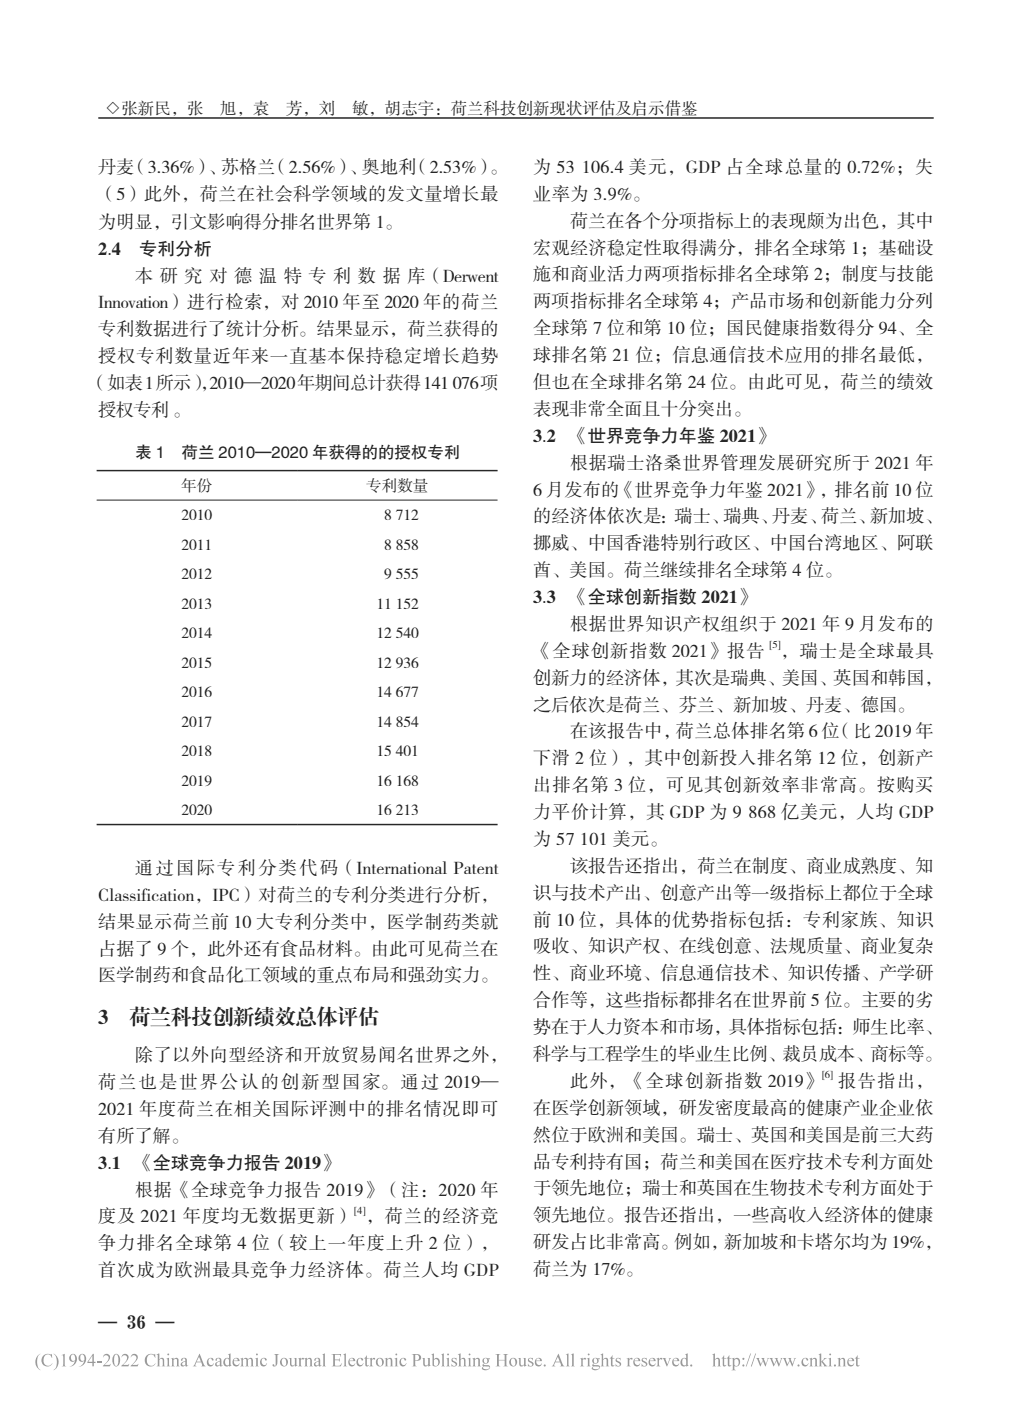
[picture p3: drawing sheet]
<svg xmlns="http://www.w3.org/2000/svg" width="210mm" height="285mm" viewBox="0 0 210 285" stroke-linecap="round" stroke-linejoin="round" font-family="sans-serif">
<path d="M20 24h170M19.7 95.7h81.6M19.7 167.7h81.6" fill="none" stroke="#231f20" stroke-width=".3"/>
<path d="M19.7 101.7h81.6" fill="none" stroke="#231f20" stroke-width=".2"/>
<g fill="#999">
<path d="M31.8 275.5l.6-.2v1.2a.54 .54 0 0 1 .7-.3 .54 .54 0 0 1 .3 .8v.8l.3 .1h-.9l.3-.2v-1a.35 .35 0 0 0-.3-.3 .35 .35 0 0 0-.4 .3v1.1l.3 .1h-.8l.2-.2v-2z" fill-rule="evenodd"/>
<path d="M55.7 275.4h1.1l-.4 .3v1.4a.58 .58 0 0 1-.2 .7 .58 .58 0 0 1-.7-.1l.1-.2 .4 .4 .1-.2v-2z" fill-rule="evenodd"/>
<path d="M10.9 275.4a1.91 1.91 0 0 1 0 3.4 2.47 2.47 0 0 0 0-3.4z" fill-rule="evenodd"/>
<path d="M12.5 275.7l.7-.3v2.3l.3 .2h-.9l.2-.1 .1-1.7-.1-.4z" fill-rule="evenodd"/>
<path d="M14.4 275.5a.93 .93 0 0 1 1.2 .3 .93 .93 0 0 1 0 1.2 1.34 1.34 0 0 1-1.5 .9 1.26 1.26 0 0 0 1.1-1 .77 .77 0 0 1-1.1-.3 .77 .77 0 0 1 .3-1.1zM14.7 275.6a.64 .64 0 0 0-.3 .8 .64 .64 0 0 0 .9 .3 .99 .99 0 0 0-.4-1.2z" fill-rule="evenodd"/>
<path d="M16.3 275.5a.86 .86 0 0 1 1.1 .2 .86 .86 0 0 1 .1 1 1.38 1.38 0 0 1-1.5 1.2 1.21 1.21 0 0 0 1.1-1 .78 .78 0 0 1-1.1-.2 .78 .78 0 0 1 .3-1.2zM16.4 275.7a.64 .64 0 0 0-.1 .8 .64 .64 0 0 0 .8 .3 .74 .74 0 0 0-.5-1.2z" fill-rule="evenodd"/>
<path d="M18.9 275.4h.2v1.6h.3v.3h-.3v.6h-.3v-.6h-1v-.2zM18.8 275.8l-.8 1.2h.8z" fill-rule="evenodd"/>
<path d="M148.3 275.7l.1 .6h.4v.1h-.4v1.2l.2 .2 .2-.1a.38 .38 0 0 1-.4 .3 .38 .38 0 0 1-.3-.5v-1.1l-.3-.1z" fill-rule="evenodd"/>
<path d="M23.2 275.6a.69 .69 0 0 1 .7-.1 .69 .69 0 0 1 .5 .6 1.37 1.37 0 0 1-.8 1.9 1.54 1.54 0 0 1-.4-2.4zM23.5 275.5a2.28 2.28 0 0 0 0 2.3l.1 .1a1.76 1.76 0 0 0 .3-2.2z" fill-rule="evenodd"/>
<path d="M25 275.6a.73 .73 0 0 1 1 0 .73 .73 0 0 1 0 1l-1 1.1h1l.3-.2-.2 .4h-1.4a2.65 2.65 0 0 0 1.1-1.9 .6 .6 0 0 0-.6-.3 .6 .6 0 0 0-.5 .4z" fill-rule="evenodd"/>
<path d="M26.8 275.6a.77 .77 0 0 1 1.2 .2 .77 .77 0 0 1-.3 1.1l-.8 .8h1l.3-.2-.2 .4h-1.4a3.1 3.1 0 0 0 1.1-1.8 .6 .6 0 0 0-.5-.4 .6 .6 0 0 0-.6 .4z" fill-rule="evenodd"/>
<path d="M21.2 275.6a.77 .77 0 0 1 1.1 .2 .77 .77 0 0 1-.2 1.1l-.8 .8h.9l.3-.2-.1 .4h-1.5a3.1 3.1 0 0 0 1.2-1.8 .6 .6 0 0 0-.6-.4 .6 .6 0 0 0-.5 .4z" fill-rule="evenodd"/>
<path d="M29.9 275.7a1.76 1.76 0 0 1 1.5-.2l.2-.1v.9a.9 .9 0 0 0-1.1-.7 .9 .9 0 0 0-.6 1.1 .96 .96 0 0 0 .6 1.1 .96 .96 0 0 0 1.2-.5 1.24 1.24 0 0 1-1.9 .3 1.24 1.24 0 0 1 .1-1.9z" fill-rule="evenodd"/>
<path d="M34.1 275.5a.18 .18 0 0 1 .3 0 .18 .18 0 0 1-.3 0zM33.8 276.4l.6-.2v1.5l.3 .2h-.9l.3-.1v-.2v-1.1z" fill-rule="evenodd"/>
<path d="M34.7 276.4l.6-.2v.3a.54 .54 0 0 1 .7-.3 .54 .54 0 0 1 .3 .7v.8l.3 .2h-.8l.2-.2v-1l-.2-.3-.5 .3v1l.3 .2h-.9l.3-.1v-.2v-1.1z" fill-rule="evenodd"/>
<path d="M36.9 276.5a.62 .62 0 0 1 .7-.3 .62 .62 0 0 1 .4 .6v.9h.3l-.4 .3-.2-.3a.51 .51 0 0 1-.9 .1 .51 .51 0 0 1 .4-.8l.5-.1v-.3a.32 .32 0 0 0-.4-.2 .32 .32 0 0 0-.2 .4h-.2zM37.1 277.3a.34 .34 0 0 0 .1 .5 .34 .34 0 0 0 .5-.2v-.6z" fill-rule="evenodd"/>
<path d="M40.6 275.4l.9 2.1 .4 .4h-1l.2-.1-.1-.7h-1l-.3 .6 .3 .2h-.8l.3-.2zM40.5 276l-.5 1h.9z" fill-rule="evenodd"/>
<path d="M42.3 276.5a.59 .59 0 0 1 .7-.3 .59 .59 0 0 1 .4 .5 .29 .29 0 0 1-.3 0 .29 .29 0 0 1-.1-.3 .6 .6 0 0 0-.6 .3 .6 .6 0 0 0 .1 .8 .55 .55 0 0 0 .6 .2 .55 .55 0 0 0 .4-.4 .76 .76 0 0 1-.9 .7 .76 .76 0 0 1-.5-1.1z" fill-rule="evenodd"/>
<path d="M44 276.4a.62 .62 0 0 1 .7-.2 .62 .62 0 0 1 .3 .6l.1 .9h.2l-.4 .3-.2-.3a.48 .48 0 0 1-.7 .3 .48 .48 0 0 1-.1-.8l.8-.3v-.3a.36 .36 0 0 0-.4-.2 .36 .36 0 0 0-.3 .4l-.1-.1zM44.1 277.3l.1 .4h.3l.2-.1v-.6z" fill-rule="evenodd"/>
<path d="M46.4 275.5l.5-.2v2.4l.3 .1-.6 .2v-.3a.74 .74 0 0 1-1 0 .74 .74 0 0 1-.1-1l.5-.5 .6 .2v-.7zM46 276.5a.75 .75 0 0 0-.2 .7 .75 .75 0 0 0 .6 .5l.2-.1v-.8a.38 .38 0 0 0-.2-.4 .38 .38 0 0 0-.4 .1z" fill-rule="evenodd"/>
<path d="M47.6 276.5a.67 .67 0 0 1 .7-.3 .67 .67 0 0 1 .5 .7h-1.2a.6 .6 0 0 0 .4 .8 .6 .6 0 0 0 .7-.4 .74 .74 0 0 1-.9 .7 .74 .74 0 0 1-.5-1.1zM47.7 276.4l-.1 .4h.8a.39 .39 0 0 0-.2-.4 .39 .39 0 0 0-.5 0z" fill-rule="evenodd"/>
<path d="M48.9 276.4l.5-.2v.4a.55 .55 0 0 1 .5-.4 .55 .55 0 0 1 .5 .4 .53 .53 0 0 1 .7-.4 .53 .53 0 0 1 .4 .7v.9l.2 .1h-.8l.3-.1v-1a.35 .35 0 0 0-.4-.4 .35 .35 0 0 0-.4 .3v1.1l.3 .1h-.8l.2-.1v-1a.37 .37 0 0 0-.2-.4 .37 .37 0 0 0-.5 .2l.1 1.2 .2 .1h-.8l.2-.1v-.2v-1.1z" fill-rule="evenodd"/>
<path d="M52.1 275.5a.2 .2 0 0 1 .4 0 .2 .2 0 0 1-.4 0zM51.9 276.4l.6-.2v1.6l.2 .1h-.8l.2-.2v-1.2z" fill-rule="evenodd"/>
<path d="M53.2 276.5a.56 .56 0 0 1 .6-.3 .56 .56 0 0 1 .4 .5 .27 .27 0 0 1-.3 0 .27 .27 0 0 1-.1-.3 .6 .6 0 0 0-.6 .3 .6 .6 0 0 0 .2 .8 .55 .55 0 0 0 .5 .2 .55 .55 0 0 0 .5-.4 .76 .76 0 0 1-1 .6 .76 .76 0 0 1-.5-1z" fill-rule="evenodd"/>
<path d="M174.4 275.7l.1 .6h.4v.1h-.4v1.2l.2 .2 .2-.1a.38 .38 0 0 1-.4 .3 .38 .38 0 0 1-.3-.5v-1.1l-.3-.1z" fill-rule="evenodd"/>
<path d="M153.8 276.3h.8l-.2 .2 .4 1 .4-.8-.3-.4h.7l-.2 .2 .5 1 .3-1.1-.2-.1h.5l-.2 .2-.5 1.5-.5-1.1-.6 1.1-.6-1.5z" fill-rule="evenodd"/>
<path d="M168.7 275.5a.2 .2 0 0 1 .4 0 .2 .2 0 0 1-.4 0zM168.5 276.4l.6-.2v1.5l.3 .2h-.9l.3-.1v-.2v-1.1z" fill-rule="evenodd"/>
<path d="M60.6 276.4l.6-.2v.4l.3-.3h.3a.23 .23 0 0 1-.1 .3 .23 .23 0 0 1-.3-.1l-.2 .2v1l.3 .2h-.9l.3-.1v-1.3z" fill-rule="evenodd"/>
<path d="M61.8 276.4l.6-.2v.3a.54 .54 0 0 1 .7-.3 .54 .54 0 0 1 .4 .7v.9l.2 .1h-.8l.2-.2v-.8v-.4l-.2-.1-.5 .3v1l.3 .2h-.8l.2-.2v-1.2z" fill-rule="evenodd"/>
<path d="M95.4 275.5a.18 .18 0 0 1 .3 0 .18 .18 0 0 1-.3 0zM95.1 276.4l.6-.2v1.5l.3 .2h-.9l.3-.1v-.2v-1.1z" fill-rule="evenodd"/>
<path d="M65.5 275.5l.6-.2v2.4l.3 .2h-.9l.3-.1v-2.1z" fill-rule="evenodd"/>
<path d="M19.7 276.9h1v.3h-1z" fill-rule="evenodd"/>
<path d="M67.5 275.4h1.9v.6l-.2-.4h-1v1l.8-.1 .1-.3v.9l-.2-.4h-.7v1l.1 .1a.9 .9 0 0 0 1.2-.5l-.1 .6h-1.9l.2-.1 .1-.3v-1.8z" fill-rule="evenodd"/>
<path d="M109.1 276.5a.67 .67 0 0 1 .7-.3 .67 .67 0 0 1 .5 .7h-1.2a.6 .6 0 0 0 .4 .8 .6 .6 0 0 0 .7-.4 .74 .74 0 0 1-.9 .7 .74 .74 0 0 1-.4-1.1zM109.3 276.4l-.2 .4h.8a.39 .39 0 0 0-.2-.4 .39 .39 0 0 0-.4 0z" fill-rule="evenodd"/>
<path d="M71.1 276.5a.67 .67 0 0 1 .7-.3 .67 .67 0 0 1 .5 .7h-1.2a.6 .6 0 0 0 .4 .7 .6 .6 0 0 0 .7-.3 .73 .73 0 0 1-.9 .7 .73 .73 0 0 1-.4-1.1zM71.3 276.4l-.2 .4h.8a.4 .4 0 0 0-.2-.4 .4 .4 0 0 0-.4 0z" fill-rule="evenodd"/>
<path d="M72.8 276.5a.56 .56 0 0 1 .6-.3 .56 .56 0 0 1 .4 .5 .27 .27 0 0 1-.3 0 .27 .27 0 0 1-.1-.3 .6 .6 0 0 0-.6 .3 .6 .6 0 0 0 .2 .8 .55 .55 0 0 0 .5 .2 .55 .55 0 0 0 .5-.4 .76 .76 0 0 1-1 .6 .76 .76 0 0 1-.4-1z" fill-rule="evenodd"/>
<path d="M74.6 275.7v.6h.4v.1h-.4l.1 1.2 .1 .2 .3-.1a.39 .39 0 0 1-.5 .3 .39 .39 0 0 1-.3-.5v-1.1l-.3-.1z" fill-rule="evenodd"/>
<path d="M76.4 277.1a.85 .85 0 0 1 1.7 0 .85 .85 0 0 1-1.7 0zM77 276.5a.86 .86 0 0 0 .5 1.3 .91 .91 0 0 0-.4-1.5z" fill-rule="evenodd"/>
<path d="M78.2 276.4l.6-.2v.3a.54 .54 0 0 1 .7-.3 .54 .54 0 0 1 .3 .7v.9l.3 .1h-.8l.2-.2v-.8l-.1-.4-.2-.1-.4 .3v1l.3 .2h-.9l.3-.2v-1.2z" fill-rule="evenodd"/>
<path d="M8.9 275.7a1.78 1.78 0 0 1 1.5-.2l.1-.1 .1 .9a.92 .92 0 0 0-1.1-.7 .92 .92 0 0 0-.6 1.1 .98 .98 0 0 0 .6 1.1 .98 .98 0 0 0 1.2-.5 1.24 1.24 0 0 1-1.9 .3 1.24 1.24 0 0 1 .1-1.9z" fill-rule="evenodd"/>
<path d="M56.9 277.1a.85 .85 0 0 1 1.7 0 .85 .85 0 0 1-1.7 0zM57.5 276.4a.99 .99 0 0 0 .4 1.5 .85 .85 0 0 0 .3-.9 .85 .85 0 0 0-.6-.7z" fill-rule="evenodd"/>
<path d="M85.8 276.3h.6v1.1a.36 .36 0 0 0 .3 .4 .36 .36 0 0 0 .4-.3v-1.1l-.2-.1h.6v1.4l.2 .1-.6 .2v-.3a.54 .54 0 0 1-.6 .3 .54 .54 0 0 1-.4-.7v-.9z" fill-rule="evenodd"/>
<path d="M83.8 275.4h.9a.73 .73 0 0 1 1 .8 .73 .73 0 0 1-1.1 .6h-.1v.9l.3 .2h-1l.3-.1v-.3v-1.8zM84.5 275.6v1.1a.57 .57 0 0 0 .8-.6 .57 .57 0 0 0-.8-.5z" fill-rule="evenodd"/>
<path d="M87.7 275.5l.6-.2v1.2a.7 .7 0 0 1 1-.1 .7 .7 0 0 1 .2 .9 .92 .92 0 0 1-1.5 .5v-2l-.1-.2zM88.3 276.7v1a.53 .53 0 0 0 .7 .1 .53 .53 0 0 0 .2-.7 .51 .51 0 0 0-.3-.6 .51 .51 0 0 0-.6 .2z" fill-rule="evenodd"/>
<path d="M89.7 275.5l.6-.2v2.4l.3 .2h-.9l.3-.1v-2.1z" fill-rule="evenodd"/>
<path d="M91 275.5a.2 .2 0 0 1 .4 0 .2 .2 0 0 1-.4 0zM90.8 276.4l.5-.2 .1 1.5 .2 .2h-.8l.2-.1 .1-.2-.1-1.1z" fill-rule="evenodd"/>
<path d="M92 276.4l.9-.2v.6a.47 .47 0 0 0-.3-.4 .47 .47 0 0 0-.5 .1l.3 .4a.59 .59 0 0 1 .5 .8 .59 .59 0 0 1-.9 .2l-.1 .1v-.6a.48 .48 0 0 0 .3 .4 .48 .48 0 0 0 .5-.2l-.1-.2-.7-.4v-.3z" fill-rule="evenodd"/>
<path d="M93.1 275.5l.6-.2v1.2a.54 .54 0 0 1 .7-.3 .54 .54 0 0 1 .3 .8l.1 .8 .2 .1h-.8l.2-.2v-1a.35 .35 0 0 0-.3-.3 .35 .35 0 0 0-.4 .3v1.1l.3 .1h-.8l.2-.2v-2z" fill-rule="evenodd"/>
<path d="M64.1 276.4a.62 .62 0 0 1 .7-.2 .62 .62 0 0 1 .4 .6v.9h.2l-.3 .3-.3-.3a.48 .48 0 0 1-.7 .3 .48 .48 0 0 1-.1-.8l.8-.3v-.3a.36 .36 0 0 0-.4-.2 .36 .36 0 0 0-.2 .4l-.2-.1zM64.2 277.3l.1 .4h.3l.2-.1v-.6z" fill-rule="evenodd"/>
<path d="M96.1 276.4l.5-.2v.3a.54 .54 0 0 1 .7-.3 .54 .54 0 0 1 .3 .7l.1 .8 .2 .2h-.8l.2-.2v-1l-.2-.3-.5 .3v1l.3 .2h-.8l.2-.1v-.2v-1.1z" fill-rule="evenodd"/>
<path d="M98.4 276.4l.4-.2 .9 .2-.3 .1a.68 .68 0 0 1-.1 .8 .68 .68 0 0 1-.8 .1l-.1 .2 .2 .1a.72 .72 0 0 1 1.1 .5 .9 .9 0 0 1-.8 .6 .9 .9 0 0 1-.8-.5l.3-.4-.2-.3 .3-.3-.3-.3zM98.6 276.4a.49 .49 0 0 0-.1 .6 .49 .49 0 0 0 .6 .2 .5 .5 0 0 0 .1-.6 .5 .5 0 0 0-.6-.2zM98.5 277.9l-.2 .3a.73 .73 0 0 0 .7 .3 .73 .73 0 0 0 .6-.4z" fill-rule="evenodd"/>
<path d="M119.6 275.5a.2 .2 0 0 1 .4 0 .2 .2 0 0 1-.4 0zM119.3 276.4l.6-.2v1.5l.3 .2h-.8l.2-.1v-1.3z" fill-rule="evenodd"/>
<path d="M100.8 275.4h1l-.3 .3v.9h1.2v-1l-.4-.2h1.1l-.3 .2-.1 .3 .1 1.8 .3 .2h-1.1l.4-.1v-1.1h-1.2v1.1l.3 .1h-1l.3-.1v-.3v-1.9z" fill-rule="evenodd"/>
<path d="M103.6 277.1a.85 .85 0 0 1 1.7 0 .85 .85 0 0 1-1.7 0zM104.2 276.4a.99 .99 0 0 0 .3 1.5 .85 .85 0 0 0 .4-.9 .85 .85 0 0 0-.6-.7z" fill-rule="evenodd"/>
<path d="M107.6 276.4l.8-.2v.6a.44 .44 0 0 0-.3-.4 .44 .44 0 0 0-.5 .1l.3 .4a.59 .59 0 0 1 .6 .8 .59 .59 0 0 1-.9 .2l-.2 .1v-.6a.48 .48 0 0 0 .4 .4 .48 .48 0 0 0 .5-.2l-.1-.2-.8-.6z" fill-rule="evenodd"/>
<path d="M69.8 275.5l.6-.2v2.3v.2l.3 .1h-.9l.3-.1v-.2v-1.8l-.1-.2z" fill-rule="evenodd"/>
<path d="M75.1 276.4l.6-.2v.4l.4-.4a.18 .18 0 0 1 .2 .1 .18 .18 0 0 1-.1 .3l-.3-.1-.2 .2v1.1l.3 .1h-.9l.2-.1 .1-.2-.1-1.1z" fill-rule="evenodd"/>
<path d="M113.6 275.4l.9 2.1 .4 .4h-1l.3-.1-.2-.7h-1l-.3 .6 .3 .2h-.7l.3-.2zM113.5 276l-.5 1h.9z" fill-rule="evenodd"/>
<path d="M115.1 275.5l.6-.2v2.3v.2l.3 .1h-.9l.3-.1v-.2v-1.8l-.1-.2z" fill-rule="evenodd"/>
<path d="M116.2 275.5l.5-.2v2.5l.3 .1h-.8l.2-.1v-.2v-1.9z" fill-rule="evenodd"/>
<path d="M118 276.4l.6-.2v.4l.4-.4a.18 .18 0 0 1 .2 .1 .18 .18 0 0 1-.1 .3l-.3-.1-.2 .2v1.1l.3 .1h-.9l.2-.1 .1-.2-.1-1.1z" fill-rule="evenodd"/>
<path d="M159.3 276.3h.7l-.1 .3 .4 .9 .4-.8-.4-.4h.7l-.1 .2 .4 1 .4-1-.2-.2h.5l-.3 .2-.4 1.5-.6-1.1-.6 1.1z" fill-rule="evenodd"/>
<path d="M120.7 276.4l.5-.2 .9 .2-.1 .1h-.3a.68 .68 0 0 1-.1 .8 .68 .68 0 0 1-.8 .1v.2l.2 .1a.75 .75 0 0 1 1.1 .5 .93 .93 0 0 1-.8 .6 .93 .93 0 0 1-.9-.5l.3-.4-.2-.2 .3-.4-.3-.3zM120.9 276.4a.49 .49 0 0 0-.1 .6 .49 .49 0 0 0 .6 .2 .5 .5 0 0 0 .1-.6 .5 .5 0 0 0-.6-.2zM120.8 277.9l-.2 .3a.72 .72 0 0 0 .7 .3 .72 .72 0 0 0 .6-.4z" fill-rule="evenodd"/>
<path d="M122.2 275.5l.5-.2v1.2a.55 .55 0 0 1 .7-.2 .55 .55 0 0 1 .4 .7v.7l.2 .2h-.8l.2-.2v-1a.35 .35 0 0 0-.3-.3 .35 .35 0 0 0-.4 .3v1l.3 .2h-.8l.2-.1v-.2v-1.8v-.2z" fill-rule="evenodd"/>
<path d="M124.6 275.7v.6h.4v.1h-.4v1.2l.2 .2 .3-.1a.38 .38 0 0 1-.5 .3 .38 .38 0 0 1-.3-.5v-1.1l-.3-.1z" fill-rule="evenodd"/>
<path d="M125.4 276.4l.9-.2v.6a.45 .45 0 0 0-.3-.4 .45 .45 0 0 0-.5 .1v.2l.3 .2a.59 .59 0 0 1 .5 .8 .59 .59 0 0 1-.9 .2l-.1 .1v-.6a.45 .45 0 0 0 .3 .4 .45 .45 0 0 0 .5-.2l-.1-.2-.7-.4v-.3z" fill-rule="evenodd"/>
<path d="M127.5 276.4l.6-.2v.4l.2-.3 .3-.1a.2 .2 0 0 1 0 .4 .2 .2 0 0 1-.3-.1l-.2 .2v1l.3 .2h-.9l.2-.1v-1.3z" fill-rule="evenodd"/>
<path d="M129.1 276.5a.67 .67 0 0 1 .7-.3 .67 .67 0 0 1 .5 .7h-1.2a.6 .6 0 0 0 .4 .7 .6 .6 0 0 0 .7-.3 .73 .73 0 0 1-.9 .7 .73 .73 0 0 1-.4-1.1zM129.3 276.4l-.2 .4h.8a.4 .4 0 0 0-.2-.4 .4 .4 0 0 0-.4 0z" fill-rule="evenodd"/>
<path d="M130.7 276.4l.9-.2v.6a.44 .44 0 0 0-.3-.4 .44 .44 0 0 0-.5 .1l.3 .4a.59 .59 0 0 1 .5 .8 .59 .59 0 0 1-.9 .2l-.1 .1v-.6a.48 .48 0 0 0 .3 .4 .48 .48 0 0 0 .5-.2v-.2l-.8-.6z" fill-rule="evenodd"/>
<path d="M132.2 276.5a.67 .67 0 0 1 .8-.3 .67 .67 0 0 1 .4 .7h-1.1a.6 .6 0 0 0 .3 .8 .6 .6 0 0 0 .8-.4 .74 .74 0 0 1-1 .7 .74 .74 0 0 1-.4-1.1zM132.4 276.4l-.1 .4h.7a.39 .39 0 0 0-.2-.4 .39 .39 0 0 0-.4 0z" fill-rule="evenodd"/>
<path d="M133.5 276.4l.6-.2v.4l.4-.4a.18 .18 0 0 1 .3 .1 .18 .18 0 0 1-.2 .3l-.3-.1-.2 .2v1.1l.3 .1h-.9l.3-.1v-.2v-1.1z" fill-rule="evenodd"/>
<path d="M134.8 276.3h.8l-.2 .2 .4 1 .4-1.1-.2-.1h.6l-.9 1.7-.7-1.6z" fill-rule="evenodd"/>
<path d="M137 276.5a.67 .67 0 0 1 .8-.3 .67 .67 0 0 1 .4 .7h-1.1a.6 .6 0 0 0 .3 .8 .6 .6 0 0 0 .8-.4 .74 .74 0 0 1-1 .7 .74 .74 0 0 1-.4-1.1zM137.2 276.4l-.1 .4h.7a.39 .39 0 0 0-.2-.4 .39 .39 0 0 0-.4 0z" fill-rule="evenodd"/>
<path d="M139.4 275.5l.5-.2v2.4l.3 .1-.6 .2v-.3a.74 .74 0 0 1-1 0 .74 .74 0 0 1 0-1l.4-.5 .6 .2v-.7zM139 276.5a.77 .77 0 0 0 .5 1.2l.1-.1v-.8a.39 .39 0 0 0-.2-.4 .39 .39 0 0 0-.4 .1z" fill-rule="evenodd"/>
<path d="M144.9 275.5l.6-.2v1.2a.55 .55 0 0 1 .7-.3 .55 .55 0 0 1 .3 .8v.8l.3 .1h-.9l.3-.2v-1a.35 .35 0 0 0-.3-.3 .35 .35 0 0 0-.4 .3v1.1l.2 .1h-.8l.3-.1v-2.1z" fill-rule="evenodd"/>
<path d="M147.3 275.7l.1 .6h.3v.1h-.3v1.2l.1 .2 .3-.1a.38 .38 0 0 1-.4 .3 .38 .38 0 0 1-.3-.5v-1.1l-.3-.1z" fill-rule="evenodd"/>
<path d="M105.4 276.3h.5v1.1a.36 .36 0 0 0 .3 .4 .36 .36 0 0 0 .4-.3v-1.1l-.2-.1h.6v1.4l.2 .1-.6 .2v-.3a.52 .52 0 0 1-.6 .3 .52 .52 0 0 1-.3-.7l-.1-.9z" fill-rule="evenodd"/>
<path d="M148.8 276.4l.6-.2v.4a.62 .62 0 0 1 .8-.3 .62 .62 0 0 1 .4 .7 .76 .76 0 0 1-.3 .8 .76 .76 0 0 1-.9 0v.7l.3 .3h-.9l.3-.2v-2.1zM149.6 276.6l-.2 .1v.6a.44 .44 0 0 0 .4 .6 .44 .44 0 0 0 .5-.5 .57 .57 0 0 0 0-.7 .57 .57 0 0 0-.7-.1z" fill-rule="evenodd"/>
<path d="M151.1 276.4a.2 .2 0 0 1 .4 0 .2 .2 0 0 1-.4 0zM151 277.8a.25 .25 0 0 1 .5 0 .25 .25 0 0 1-.5 0z" fill-rule="evenodd"/>
<path d="M152.7 275.3h.1l-.9 2.7h-.1z" fill-rule="evenodd"/>
<path d="M153.7 275.3h.1l-.8 2.7h-.2z" fill-rule="evenodd"/>
<path d="M80.5 275.5a.19 .19 0 0 1 .3 0 .19 .19 0 0 1-.3 0zM80.2 276.4l.6-.2v1.6l.3 .1h-.8l.2-.2v-1.2z" fill-rule="evenodd"/>
<path d="M156.6 276.3h.7l-.2 .1 .5 1.1 .3-.8-.3-.4h.7l-.1 .2 .4 1 .4-1.1-.3-.1h.5l-.7 1.7-.5-1.1-.6 1.1-.6-1.5z" fill-rule="evenodd"/>
<path d="M7.8 275.6l.4-.2a2.47 2.47 0 0 0 0 3.4 1.93 1.93 0 0 1-.4-3.2z" fill-rule="evenodd"/>
<path d="M163.3 276.5a.59 .59 0 0 1 .7-.3 .59 .59 0 0 1 .4 .5 .29 .29 0 0 1-.3 0 .29 .29 0 0 1-.1-.3 .6 .6 0 0 0-.6 .3 .6 .6 0 0 0 .1 .8 .55 .55 0 0 0 .6 .2 .55 .55 0 0 0 .4-.4 .76 .76 0 0 1-.9 .7 .76 .76 0 0 1-.5-1.1z" fill-rule="evenodd"/>
<path d="M164.6 276.4l.6-.2v.3a.54 .54 0 0 1 .7-.3 .54 .54 0 0 1 .3 .7v.8l.3 .2h-.8l.2-.2v-1l-.2-.3-.5 .3v1l.3 .2h-.9l.3-.1v-.2v-1.1z" fill-rule="evenodd"/>
<path d="M166.5 275.5l.6-.2v1.7l.6-.5-.1-.2h.7l-.9 .6 1 1h-.8l.1-.2-.6-.7v.8l.3 .1h-.9h.2l.1-.3v-1.9z" fill-rule="evenodd"/>
<path d="M58.7 276.3h.6v1.1a.36 .36 0 0 0 .3 .4 .36 .36 0 0 0 .4-.3v-1.1l-.2-.1h.5v1.4l.3 .1-.6 .2v-.3a.52 .52 0 0 1-.6 .3 .52 .52 0 0 1-.4-.7v-.9z" fill-rule="evenodd"/>
<path d="M170.4 276.4l.6-.2v.3a.54 .54 0 0 1 .6-.3 .54 .54 0 0 1 .4 .7v.9l.2 .1h-.8l.3-.2v-.8l-.1-.4-.2-.1-.4 .3v1l.2 .2h-.8l.2-.2v-1.2z" fill-rule="evenodd"/>
<path d="M172.6 276.5a.67 .67 0 0 1 .8-.3 .67 .67 0 0 1 .4 .7h-1.2a.6 .6 0 0 0 .4 .7 .6 .6 0 0 0 .8-.3 .73 .73 0 0 1-1 .7 .73 .73 0 0 1-.4-1.1zM172.8 276.4l-.2 .4h.9a.4 .4 0 0 0-.3-.4 .4 .4 0 0 0-.4 0z" fill-rule="evenodd"/>
<path d="M81.5 276.5a.56 .56 0 0 1 .6-.3 .56 .56 0 0 1 .5 .5 .27 .27 0 0 1-.3 0 .27 .27 0 0 1-.1-.3 .6 .6 0 0 0-.6 .3 .6 .6 0 0 0 .1 .8 .55 .55 0 0 0 .6 .2 .55 .55 0 0 0 .4-.4 .76 .76 0 0 1-.9 .6 .76 .76 0 0 1-.5-1z" fill-rule="evenodd"/>
<circle cx="162.5" cy="277.8" r=".22"/>
<circle cx="110.8" cy="277.8" r=".22"/>
<circle cx="140.7" cy="277.8" r=".22"/>
<circle cx="169.9" cy="277.8" r=".22"/>
</g>
<text font-size="4.2" fill="#231f20" x="20" y="208.2">3　荷兰科技创新绩效总体评估</text>
<text font-size="3.9" fill="#231f20" x="20" y="270.1">— 36 —</text>
<g font-size="3.7" fill="#231f20">
<text x="20" y="35.2">丹麦（3.36%）、苏格兰（2.56%）、奥地利（2.53%）。</text>
<text x="108.5" y="35.2">为 53 106.4 美元，GDP 占全球总量的 0.72%；失</text>
<text x="20" y="40.8">（5）此外，荷兰在社会科学领域的发文量增长最</text>
<text x="108.5" y="40.7">业率为 3.9%。</text>
<text x="20" y="46.3">为明显，引文影响得分排名世界第 1。</text>
<text x="116" y="46.1">荷兰在各个分项指标上的表现颇为出色，其中</text>
<text x="20" y="51.8">2.4　专利分析</text>
<text x="108.5" y="51.6">宏观经济稳定性取得满分，排名全球第 1；基础设</text>
<text x="27.5" y="57.3">本 研 究 对 德 温 特 专 利 数 据 库（Derwent</text>
<text x="108.5" y="57.1">施和商业活力两项指标排名全球第 2；制度与技能</text>
<text x="20" y="62.7">Innovation）进行检索，对 2010 年至 2020 年的荷兰</text>
<text x="108.5" y="62.5">两项指标排名全球第 4；产品市场和创新能力分列</text>
<text x="20" y="68.2">专利数据进行了统计分析。结果显示，荷兰获得的</text>
<text x="108.5" y="68">全球第 7 位和第 10 位；国民健康指数得分 94、全</text>
<text x="20" y="73.7">授权专利数量近年来一直基本保持稳定增长趋势</text>
<text x="108.5" y="73.5">球排名第 21 位；信息通信技术应用的排名最低，</text>
<text x="18.1" y="79.1">（如表1所示）2010—2020年期间总计获得141 076项</text>
<text x="40.8" y="79.1">，</text>
<text x="108.5" y="78.9">但也在全球排名第 24 位。由此可见，荷兰的绩效</text>
<text x="20" y="84.6">授权专利 。</text>
<text x="108.5" y="84.4">表现非常全面且十分突出。</text>
<text x="108.5" y="89.8">3.2</text>
<text x="115.9" y="89.9">《世界竞争力年鉴 2021》</text>
<text x="116" y="95.3">根据瑞士洛桑世界管理发展研究所于 2021 年</text>
<text x="108.5" y="100.8">6 月发布的《世界竞争力年鉴 2021》，排名前 10 位</text>
<text x="108.5" y="106.3">的经济体依次是：瑞士、瑞典、丹麦、荷兰、新加坡、</text>
<text x="108.5" y="111.7">挪威、中国香港特别行政区、中国台湾地区、阿联</text>
<text x="108.5" y="117.2">酋、美国。荷兰继续排名全球第 4 位。</text>
<text x="108.5" y="122.7">3.3</text>
<text x="115.9" y="122.7">《全球创新指数 2021》</text>
<text x="116" y="128.1">根据世界知识产权组织于 2021 年 9 月发布的</text>
<text x="108.5" y="133.6">《全球创新指数 2021》报告</text>
<text x="158.8" y="133.6">，瑞士是全球最具</text>
<text x="108.5" y="139.1">创新力的经济体，其次是瑞典、美国、英国和韩国，</text>
<text x="108.5" y="144.5">之后依次是荷兰、芬兰、新加坡、丹麦、德国。</text>
<text x="108.5" y="155.5">下滑 2 位），其中创新投入排名第 12 位，创新产</text>
<text x="116" y="150">在该报告中，荷兰总体排名第 6 位（比 2019 年</text>
<text x="108.5" y="160.9">出排名第 3 位，可见其创新效率非常高。按购买</text>
<text x="108.5" y="166.4">力平价计算，其 GDP 为 9 868 亿美元，人均 GDP</text>
<text x="108.5" y="171.9">为 57 101 美元。</text>
<text x="27.5" y="177.8">通过国际专利分类代码（International Patent</text>
<text x="116" y="177.4">该报告还指出，荷兰在制度、商业成熟度、知</text>
<text x="20" y="183.2">Classification，IPC）对荷兰的专利分类进行分析，</text>
<text x="108.5" y="182.8">识与技术产出、创意产出等一级指标上都位于全球</text>
<text x="20" y="188.7">结果显示荷兰前 10 大专利分类中，医学制药类就</text>
<text x="108.5" y="188.3">前 10 位，具体的优势指标包括：专利家族、知识</text>
<text x="20" y="194.2">占据了 9 个，此外还有食品材料。由此可见荷兰在</text>
<text x="108.5" y="193.8">吸收、知识产权、在线创意、法规质量、商业复杂</text>
<text x="20" y="199.6">医学制药和食品化工领域的重点布局和强劲实力。</text>
<text x="108.5" y="199.2">性、商业环境、信息通信技术、知识传播、产学研</text>
<text x="108.5" y="204.7">合作等，这些指标都排名在世界前 5 位。主要的劣</text>
<text x="27.5" y="215.9">除了以外向型经济和开放贸易闻名世界之外，</text>
<text x="108.5" y="210.2">势在于人力资本和市场，具体指标包括：师生比率、</text>
<text x="108.5" y="215.6">科学与工程学生的毕业生比例、裁员成本、商标等。</text>
<text x="20" y="221.3">荷兰也是世界公认的创新型国家。通过 2019—</text>
<text x="116" y="221.1">此外，《全球创新指数 2019》</text>
<text x="170.5" y="221.1">报告指出，</text>
<text x="20" y="226.8">2021 年度荷兰在相关国际评测中的排名情况即可</text>
<text x="108.5" y="226.6">在医学创新领域，研发密度最高的健康产业企业依</text>
<text x="20" y="232.3">有所了解。</text>
<text x="108.5" y="232">然位于欧洲和美国。瑞士、英国和美国是前三大药</text>
<text x="20" y="237.7">3.1</text>
<text x="27.4" y="237.7">《全球竞争力报告 2019》</text>
<text x="108.5" y="237.5">品专利持有国；荷兰和美国在医疗技术专利方面处</text>
<text x="27.5" y="243.2">根据《全球竞争力报告 2019》（注：2020 年</text>
<text x="108.5" y="243">于领先地位；瑞士和英国在生物技术专利方面处于</text>
<text x="20" y="248.7">度及 2021 年度均无数据更新） ，荷兰的经济竞</text>
<text x="108.5" y="248.4">领先地位。报告还指出，一些高收入经济体的健康</text>
<text x="20" y="254.1">争力排名全球第 4 位（较上一年度上升 2 位），</text>
<text x="108.5" y="253.9">研发占比非常高。例如，新加坡和卡塔尔均为 19%，</text>
<text x="20" y="259.6">首次成为欧洲最具竞争力经济体。荷兰人均 GDP</text>
<text x="108.5" y="259.4">荷兰为 17%。</text>
</g>
<g font-size="3.4" fill="#231f20">
<text x="21.4" y="23.1">◇张新民，张　旭，袁　芳，刘　敏，胡志宇：荷兰科技创新现状评估及启示借鉴</text>
<text x="27.5" y="93.1">表 1　荷兰 2010—2020 年获得的的授权专利</text>
</g>
<g font-size="3.2" fill="#231f20">
<text x="36.9" y="99.9">年份</text>
<text x="74.5" y="99.9">专利数量</text>
<text x="36.9" y="105.9">2010</text>
<text x="78.2" y="105.9">8 712</text>
<text x="36.9" y="111.9">2011</text>
<text x="78.2" y="111.9">8 858</text>
<text x="36.9" y="117.9">2012</text>
<text x="78.2" y="117.9">9 555</text>
<text x="36.9" y="123.9">2013</text>
<text x="76.6" y="123.9">11 152</text>
<text x="36.9" y="129.9">2014</text>
<text x="76.6" y="129.9">12 540</text>
<text x="36.9" y="135.9">2015</text>
<text x="76.6" y="135.9">12 936</text>
<text x="36.9" y="141.9">2016</text>
<text x="76.6" y="141.9">14 677</text>
<text x="36.9" y="147.9">2017</text>
<text x="76.6" y="147.9">14 854</text>
<text x="36.9" y="153.9">2018</text>
<text x="76.6" y="153.9">15 401</text>
<text x="36.9" y="159.9">2019</text>
<text x="76.6" y="159.9">16 168</text>
<text x="36.9" y="165.9">2020</text>
<text x="76.6" y="165.9">16 213</text>
</g>
<g font-size="2.2" fill="#231f20">
<text x="156.6" y="131.8">[5]</text>
<text x="167.3" y="219.3">[6]</text>
<text x="72.1" y="246.9">[4]</text>
</g>
</svg>
